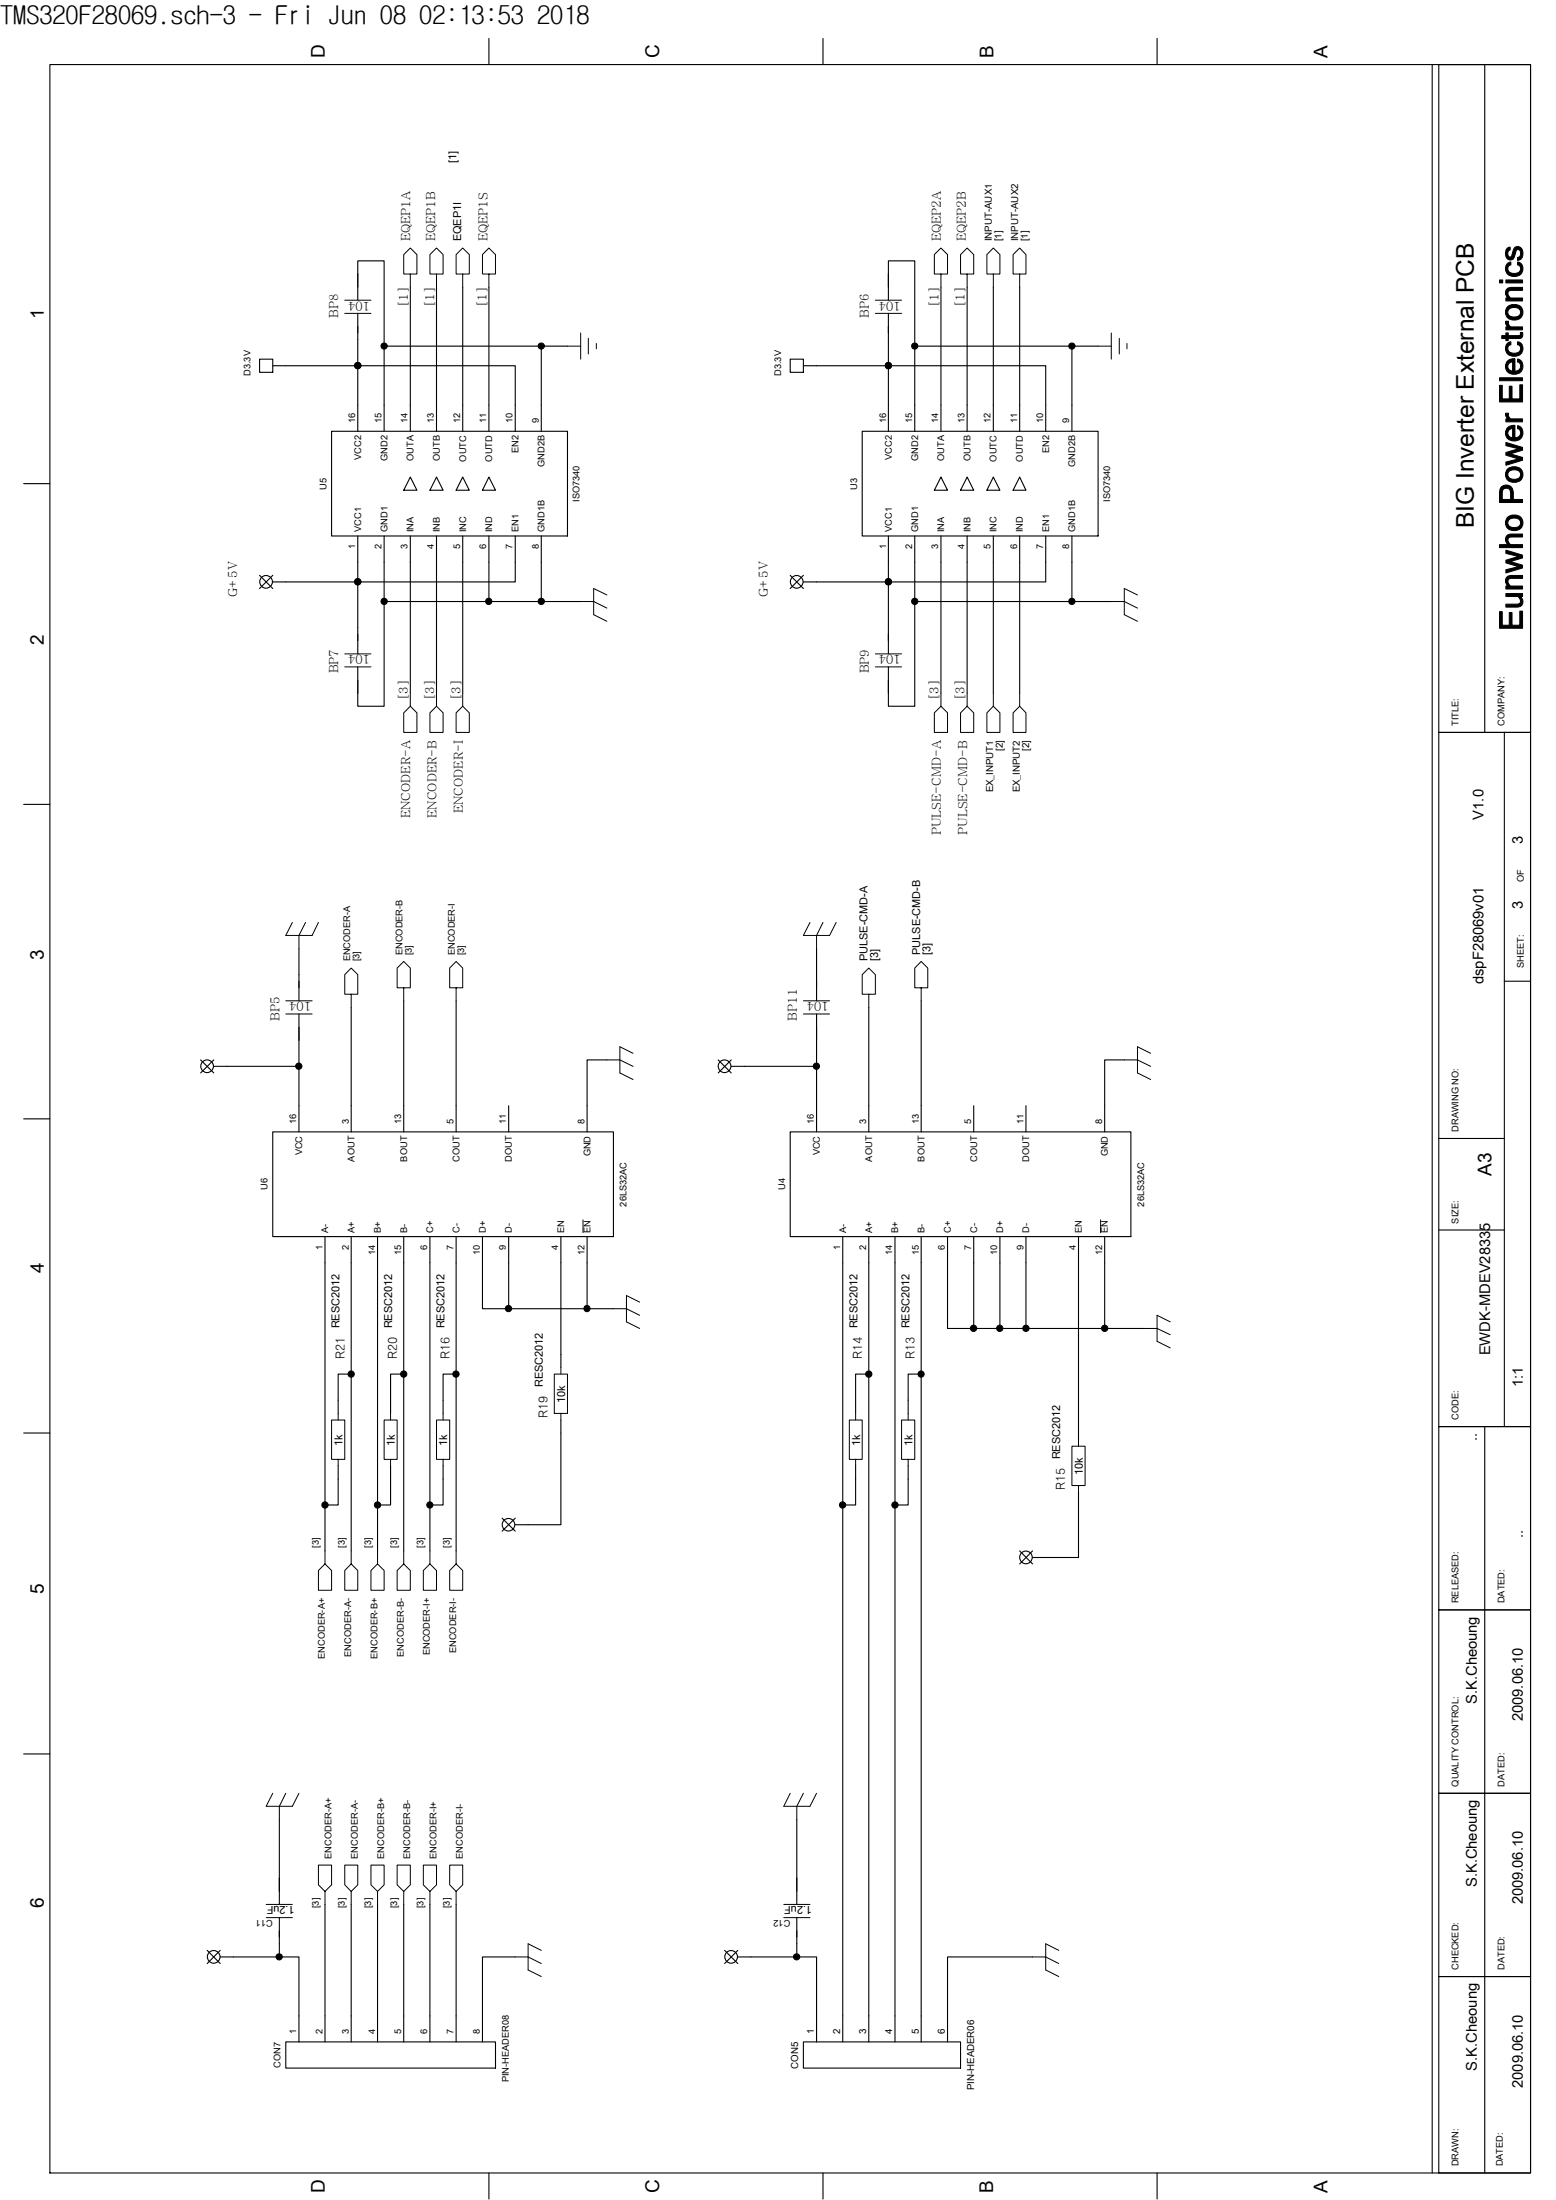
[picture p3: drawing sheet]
<svg xmlns="http://www.w3.org/2000/svg" width="210mm" height="297mm" viewBox="0 0 210 297" stroke-linecap="round" stroke-linejoin="round" font-family="sans-serif">
<g fill="none" stroke="#000" stroke-width=".15">
<path d="M6.7 8.7h199.8v284.7h-199.8zM66 5.2v3.5M111.1 5.2v3.5M156.1 5.2v3.5M193.3 8.7v284.7M194.2 8.7h12.3v90.2h-12.3zM200.4 8.7v90.2M55.4 38.8v19.4M58.9 38.8v19.4M62.4 38.8v19.4M66 38.8v19.4M127 38.8v19.4"/>
<path d="M130.5 38.8v19.4M134 38.8v19.4M137.6 38.8v19.4M35 48.5h1.8v1.8h-1.8zM36.8 49.4h32.7v8.8M44.7 58.2h31.9v14.2h-31.9zM48.3 40.5v-5.3h3.5v11.5M48.3 42.3v15.9M51.8 46.7h24.8M51.8 46.7v11.5M73 46.7v11.5M106.6 48.5h1.8v1.8h-1.8z"/>
<path d="M108.4 49.4h32.7v8.8M116.4 58.2h31.8v14.2h-31.8zM119.9 40.5v-5.3h3.5v11.5M119.9 42.3v15.9M123.4 46.7h24.8M123.4 46.7v11.5M144.7 46.7v11.5M3.2 65.3h3.5M35 77.7l1.8 1.8M36.8 78.6h11.5M36.8 77.7l-1.8 1.8M48.3 78.6h.1"/>
<path d="M48.3 72.4v15.9M51.8 72.4v8.8M55.4 64.4l.9 1.8h-1.8zM55.4 72.4v21.2M58.9 64.4l.9 1.8h-1.8zM58.9 72.4v21.2M62.4 64.4l.9 1.8h-1.7zM62.4 72.4v21.2M66 64.4l.9 1.8h-1.8zM66 72.4v8.8h-14.2M69.5 72.4v6.2h-21.2M73 72.4v8.8"/>
<path d="M106.6 77.7l1.8 1.8M108.4 77.7l-1.8 1.8M108.4 78.6h11.5M119.9 72.4v15.9M119.9 78.6h.1M123.4 72.4v8.8M127 72.4v21.2M127 64.4l.9 1.8h-1.8zM130.5 72.4v21.2M130.5 64.4l.9 1.8h-1.8zM134 72.4v21.2M134 64.4l.9 1.8h-1.7z"/>
<path d="M137.6 72.4v21.2M137.6 64.4l.9 1.8h-1.8zM141.1 72.4v6.2h-21.2M144.7 72.4v8.8M51.8 81.2v14.2h-3.5v-5.4M66 81.2h12.4M123.4 81.2v14.2h-3.5v-5.4M123.4 81.2h26.6M194.2 98.9h12.3v93.7h-12.3zM203 98.9v93.7M3.2 108.6h3.5M40.3 128.1v7"/>
<path d="M40.3 136.9v7.1M47.4 136v16.8M54.5 135.1v17.7M61.6 135.1v17.7M110.2 128.1v7M110.2 136.9v7.1M117.2 136v16.8M124.3 135.1v17.7M203 132.5h3.5M3.2 151.1h3.5M27.1 143.1l1.8 1.8M28.9 144h11.4v8.8"/>
<path d="M28.9 143.1l-1.8 1.8M36.8 152.8h46v14.2h-46zM68.6 149.3v3.5M81.9 143.1h-2.7v9.7M96.9 143.1l1.8 1.8M98.7 143.1l-1.8 1.8M98.7 144h11.5v8.8M106.6 152.8h46v14.2h-46zM131.4 149.3v3.5M138.5 149.3v3.5M151.7 143.1h-2.6v9.7M194.2 153.7h8.8"/>
<path d="M43.9 167v36.2M47.4 167v18.5h-1.8v5.3M50.9 167v36.2M54.5 167v18.5M58 167v36.2M61.6 167v18.5M65.1 167v9.7h3.5M68.6 167v9.7h10.6M75.7 167v17.6M79.2 176.7h3.6M79.2 167v9.7M113.7 167v36.2"/>
<path d="M117.2 167v108.7M120.8 167v108.7M124.3 167v108.7M127.9 167v12.4h3.5M131.4 167v12.4h3.5M134.9 167v12.4h3.6M138.5 167v12.4h10.6M145.5 167v27.4M149.1 167v12.4M149.1 179.4h5.3M194.2 166.1h8.8M3.2 193.5h3.5"/>
<path d="M45.6 197.9v5.3h-1.7v6.2M47.4 185.5v23.9M52.7 197.9v5.3h-1.8v6.2M52.7 190.8v-5.3h1.8v23.9M59.8 197.9v5.3h-1.8v6.2M59.8 190.8v-5.3h1.8v23.9M75.7 191.7v14.2h-6.2M115.5 197.9v5.3h-1.8v72.5M117.2 185.5h-1.7v5.3M122.6 197.9v5.3h-1.8M124.3 185.5h-1.7v5.3M194.2 192.6h12.3v24.8h-12.3z"/>
<path d="M200.4 192.6v100.8M67.8 205l1.7 1.7M69.5 205l-1.7 1.7M137.6 209.4l1.7 1.8M139.3 209.4l-1.7 1.8M145.5 201.5v8.8h-6.2M194.2 217.4h12.3v24.7h-12.3zM3.2 236.8h3.5M37.7 245.7v11.4M37.7 258.9v5.3M43.9 257.1v18.6M47.4 257.1v18.6"/>
<path d="M50.9 257.1v18.6M54.5 257.1v18.6M58 257.1v18.6M61.6 257.1v18.6M107.5 245.7v11.4M107.5 258.9v5.3M194.2 242.1h12.3v24.8h-12.3zM28 263.3l1.7 1.8M29.7 263.3l-1.7 1.8M37.7 264.2h-8M37.7 264.2h2.6v11.5M38.6 275.7h28.3v3.5h-28.3z"/>
<path d="M69.5 264.2h-4.4v11.5M97.8 263.3l1.8 1.8M99.6 263.3l-1.8 1.8M107.5 264.2h2.7v11.5M107.5 264.2h-7.9M108.4 275.7h21.2v3.5h-21.2zM139.3 264.2h-11.4v11.5M194.2 266.9h12.3v26.5h-12.3zM66 293.4v3.5M111.1 293.4v3.5M156.1 293.4v3.5"/>
<circle cx="35.9" cy="78.6" r=".86"/>
<circle cx="107.5" cy="78.6" r=".86"/>
<circle cx="28" cy="144" r=".86"/>
<circle cx="97.8" cy="144" r=".86"/>
<circle cx="68.6" cy="205.9" r=".85"/>
<circle cx="138.4" cy="210.3" r=".85"/>
<circle cx="28.8" cy="264.2" r=".86"/>
<circle cx="98.7" cy="264.2" r=".86"/>
</g>
<g fill="none" stroke="#000" stroke-width=".13">
<path d="M55.4 37h.9v-2.6l-.9-.9-.9 .9v2.6h.9v1.8M58.9 37h.9v-2.6l-.9-.9-.9 .9v2.6h.9v1.8M62.4 37h.9v-2.6l-.9-.9-.8 .9v2.6h.8v1.8M66 37h.9v-2.6l-.9-.9-.9 .9v2.6h.9v1.8M127 37h.9v-2.6l-.9-.9-.9 .9v2.6h.9v1.8M130.5 37h.9v-2.6l-.9-.9-.9 .9v2.6h.9v1.8M134 37h.9v-2.6l-.9-.9-.8 .9v2.6h.8v1.8M137.6 37h.9v-2.6l-.9-.9-.9 .9v2.6h.9v1.8M46.5 42.3h3.6M46.5 40.5h3.6M76.6 46.7h1.8M78.4 45v3.5"/>
<path d="M79.4 45.7v2.1M80.5 46.4v.7M118.1 42.3h3.6M118.1 40.5h3.6M148.2 46.7h1.8M150 45v3.5M151 45.7v2.1M152.1 46.4v.7M46.5 88.3h3.6M46.5 90h3.6M55.4 93.6v1.8l.9 .8v2.7h-1.8v-2.7l.9-.8M58.9 93.6v1.8l.9 .8v2.7h-1.8v-2.7l.9-.8"/>
<path d="M62.4 93.6v1.8l.9 .8v2.7h-1.7v-2.7l.8-.8M78.4 81.2h1.7l1.8 .9M81.9 80.3l-1.8-.8v3.5l1.8 .9M118.1 88.3h3.6M118.1 90h3.6M127 93.6v1.8l.9 .8v2.7h-1.8v-2.7l.9-.8M130.5 93.6v1.8l.9 .8v2.7h-1.8v-2.7l.9-.8M134 93.6v1.8l.9 .8v2.7h-1.7v-2.7l.8-.8M137.6 93.6v1.8l.9 .8v2.7h-1.8v-2.7l.9-.8M150 81.2h1.7l1.8 .9M153.5 80.3l-1.8-.8v3.5l1.8 .9M38.6 135.1h3.5"/>
<path d="M38.6 136.9h3.5M39.5 124.5l-.9 1.8h3.5l.9-1.8M41.2 124.5l-.9 1.8v1.8M47.4 134.2h.9v-2.6l-.9-.9-.9 .9v2.6h.9v1.8M54.5 133.4h.9v-2.7l-.9-.9-.9 .9v2.7h.9v1.7M61.6 133.4h.8v-2.7l-.8-.9-.9 .9v2.7h.9v1.7M108.4 135.1h3.6M108.4 136.9h3.6M109.3 124.5l-.9 1.8h3.6l.8-1.8M111.1 124.5l-.9 1.8v1.8M117.2 134.2h.9v-2.6l-.9-.9-.8 .9v2.6h.8v1.8M124.3 133.4h.9v-2.7l-.9-.9-.9 .9v2.7h.9v1.7"/>
<path d="M81.9 143.1h1.8l1.7 .9M85.4 142.2l-1.7-.9v3.6l1.7 .9M151.7 143.1h1.8l1.8 .9M155.3 142.2l-1.8-.9v3.6l1.8 .9M78.7 164.7v1.7M82.8 176.7h1.7l1.8 .9M86.3 175.8l-1.8-.9v3.6l1.8 .9M148.5 164.7v1.7M154.4 179.4h1.7l1.8 .8M157.9 178.5l-1.8-.9v3.5l1.8 .9M45.6 197h.9v-5.3h-1.8v5.3h.9v.9M45.6 190.8v.9"/>
<path d="M52.7 197h.9v-5.3h-1.8v5.3h.9v.9M52.7 190.8v.9M59.8 197h.9v-5.3h-1.8v5.3h.9v.9M59.8 190.8v.9M75.7 190.8h.9v-5.3h-1.8v5.3h.9v.9M75.7 184.6v.9M115.5 197h.9v-5.3h-1.8v5.3h.9v.9M115.5 190.8v.9M122.6 197h.8v-5.3h-1.7v5.3h.9v.9M122.6 190.8v.9M145.5 194.4v.9M43.9 209.4v1.8l.8 .8v2.7h-1.7v-2.7l.9-.8"/>
<path d="M47.4 209.4v1.8l.9 .8v2.7h-1.8v-2.7l.9-.8M50.9 209.4v1.8l.9 .8v2.7h-1.7v-2.7l.8-.8M54.5 209.4v1.8l.9 .8v2.7h-1.8v-2.7l.9-.8M58 209.4v1.8l.9 .8v2.7h-1.8v-2.7l.9-.8M61.6 209.4v1.8l.8 .8v2.7h-1.7v-2.7l.9-.8M145.5 200.6h.9v-5.3h-1.7v5.3h.8v.9M35.9 258.9h3.6M35.9 257.1h3.6M36.8 242.1l-.9 1.8h3.6l.8-1.8M38.6 242.1l-.9 1.8v1.8M43.9 255.4l-.9-.9v-2.7h1.7v2.7l-.8 .9v1.7M47.4 255.4l-.9-.9v-2.7h1.8v2.7l-.9 .9v1.7"/>
<path d="M50.9 255.4l-.8-.9v-2.7h1.7v2.7l-.9 .9v1.7M54.5 255.4l-.9-.9v-2.7h1.8v2.7l-.9 .9v1.7M58 255.4l-.9-.9v-2.7h1.8v2.7l-.9 .9v1.7M61.6 255.4l-.9-.9v-2.7h1.7v2.7l-.8 .9v1.7M105.8 258.9h3.5M105.8 257.1h3.5M106.6 242.1l-.8 1.8h3.5l.9-1.8M108.4 242.1l-.9 1.8v1.8M69.5 264.2h1.8l1.7 .9M73 263.3l-1.7-.9v3.6l1.7 .9M139.3 264.2h1.8l1.8 .9M142.9 263.3l-1.8-.9v3.6l1.8 .9"/>
</g>
<g fill="#000" stroke="#000" stroke-width=".13">
<circle cx="48.3" cy="49.4" r=".43"/>
<circle cx="51.8" cy="46.7" r=".42"/>
<circle cx="73" cy="46.7" r=".42"/>
<circle cx="119.9" cy="49.4" r=".43"/>
<circle cx="123.4" cy="46.7" r=".42"/>
<circle cx="144.7" cy="46.7" r=".42"/>
<circle cx="48.3" cy="78.5" r=".43"/>
<circle cx="119.9" cy="78.5" r=".43"/>
<circle cx="51.8" cy="81.2" r=".43"/>
<circle cx="66" cy="81.2" r=".43"/>
<circle cx="73" cy="81.2" r=".43"/>
<circle cx="123.4" cy="81.2" r=".43"/>
<circle cx="144.7" cy="81.2" r=".43"/>
<circle cx="40.3" cy="144" r=".43"/>
<circle cx="110.2" cy="144" r=".43"/>
<circle cx="68.6" cy="176.7" r=".43"/>
<circle cx="79.2" cy="176.7" r=".42"/>
<circle cx="131.4" cy="179.3" r=".43"/>
<circle cx="134.9" cy="179.3" r=".43"/>
<circle cx="138.4" cy="179.3" r=".43"/>
<circle cx="149.1" cy="179.3" r=".43"/>
<circle cx="47.4" cy="185.5" r=".43"/>
<circle cx="54.5" cy="185.5" r=".43"/>
<circle cx="61.5" cy="185.5" r=".43"/>
<circle cx="117.2" cy="185.5" r=".43"/>
<circle cx="124.3" cy="185.5" r=".42"/>
<circle cx="43.9" cy="203.2" r=".43"/>
<circle cx="50.9" cy="203.2" r=".43"/>
<circle cx="58" cy="203.2" r=".42"/>
<circle cx="113.7" cy="203.2" r=".43"/>
<circle cx="120.8" cy="203.2" r=".43"/>
<circle cx="37.7" cy="264.2" r=".42"/>
<circle cx="107.5" cy="264.2" r=".42"/>
</g>
<text font-size="4.3" x="205.5" y="85.2" transform="rotate(-90 205.5 85.2)">Eunwho Power Electronics</text>
<text font-size="3.5" x="0" y="3.2">TMS320F28069.sch-3 - Fri Jun 08 02:13:53 2018</text>
<text font-size="3.3" x="198.9" y="71.3" transform="rotate(-90 198.9 71.3)">BIG Inverter External PCB</text>
<g font-size="2.6">
<text x="43.9" y="7.8" transform="rotate(-90 43.9 7.8)">D</text>
<text x="89" y="7.8" transform="rotate(-90 89 7.8)">C</text>
<text x="134" y="7.8" transform="rotate(-90 134 7.8)">B</text>
<text x="179.1" y="7.8" transform="rotate(-90 179.1 7.8)">A</text>
<text x="5.9" y="43" transform="rotate(-90 5.9 43)">1</text>
<text x="5.9" y="87.1" transform="rotate(-90 5.9 87.1)">2</text>
<text x="5.9" y="129.7" transform="rotate(-90 5.9 129.7)">3</text>
<text x="201.3" y="158.8" transform="rotate(-90 201.3 158.8)">A3</text>
<text x="5.9" y="171.9" transform="rotate(-90 5.9 171.9)">4</text>
<text x="5.9" y="215.2" transform="rotate(-90 5.9 215.2)">5</text>
<text x="5.9" y="257.7" transform="rotate(-90 5.9 257.7)">6</text>
<text x="43.9" y="296.1" transform="rotate(-90 43.9 296.1)">D</text>
<text x="89" y="296.1" transform="rotate(-90 89 296.1)">C</text>
<text x="134" y="296.1" transform="rotate(-90 134 296.1)">B</text>
<text x="179.1" y="296.1" transform="rotate(-90 179.1 296.1)">A</text>
</g>
<g font-size="2">
<text x="200.2" y="110.7" transform="rotate(-90 200.2 110.7)">V1.0</text>
<text x="205.5" y="113.9" transform="rotate(-90 205.5 113.9)">3</text>
<text x="205.5" y="122.8" transform="rotate(-90 205.5 122.8)">3</text>
<text x="200.2" y="132.9" transform="rotate(-90 200.2 132.9)">dspF28069v01</text>
<text x="201.1" y="183" transform="rotate(-90 201.1 183)">EWDK-MDEV28335</text>
<text x="205.5" y="187.3" transform="rotate(-90 205.5 187.3)">1:1</text>
<text x="199.3" y="194.6" transform="rotate(-90 199.3 194.6)">..</text>
<text x="205.5" y="207.6" transform="rotate(-90 205.5 207.6)">..</text>
<text x="199.3" y="230.1" transform="rotate(-90 199.3 230.1)">S.K.Cheoung</text>
<text x="205.5" y="232.4" transform="rotate(-90 205.5 232.4)">2009.06.10</text>
<text x="199.3" y="254.8" transform="rotate(-90 199.3 254.8)">S.K.Cheoung</text>
<text x="205.5" y="257.1" transform="rotate(-90 205.5 257.1)">2009.06.10</text>
<text x="199.3" y="279.6" transform="rotate(-90 199.3 279.6)">S.K.Cheoung</text>
<text x="205.5" y="281.9" transform="rotate(-90 205.5 281.9)">2009.06.10</text>
</g>
<g font-size="1.7">
<text x="55.4" y="32.6" transform="rotate(-90 55.4 32.6)">EQEP1A</text>
<text x="58.7" y="32.6" transform="rotate(-90 58.7 32.6)">EQEP1B</text>
<text x="65.8" y="32.6" transform="rotate(-90 65.8 32.6)">EQEP1S</text>
<text x="127" y="32.6" transform="rotate(-90 127 32.6)">EQEP2A</text>
<text x="130.3" y="32.6" transform="rotate(-90 130.3 32.6)">EQEP2B</text>
<text x="50" y="40.7" transform="rotate(-180 50 40.7)">104</text>
<text x="55" y="41.4" transform="rotate(-90 55 41.4)">[1]</text>
<text x="58.6" y="41.4" transform="rotate(-90 58.6 41.4)">[1]</text>
<text x="65.7" y="41.4" transform="rotate(-90 65.7 41.4)">[1]</text>
<text x="121.6" y="40.7" transform="rotate(-180 121.6 40.7)">104</text>
<text x="126.6" y="41.4" transform="rotate(-90 126.6 41.4)">[1]</text>
<text x="130.2" y="41.4" transform="rotate(-90 130.2 41.4)">[1]</text>
<text x="45.6" y="42.9" transform="rotate(-90 45.6 42.9)">BP8</text>
<text x="117.2" y="42.9" transform="rotate(-90 117.2 42.9)">BP6</text>
<text x="32" y="80.7" transform="rotate(-90 32 80.7)">G+5V</text>
<text x="103.6" y="80.7" transform="rotate(-90 103.6 80.7)">G+5V</text>
<text x="50" y="88.4" transform="rotate(-180 50 88.4)">104</text>
<text x="121.6" y="88.4" transform="rotate(-180 121.6 88.4)">104</text>
<text x="45.6" y="90.9" transform="rotate(-90 45.6 90.9)">BP7</text>
<text x="55" y="94.5" transform="rotate(-90 55 94.5)">[3]</text>
<text x="58.6" y="94.5" transform="rotate(-90 58.6 94.5)">[3]</text>
<text x="62.1" y="94.5" transform="rotate(-90 62.1 94.5)">[3]</text>
<text x="117.2" y="90.9" transform="rotate(-90 117.2 90.9)">BP9</text>
<text x="126.6" y="94.5" transform="rotate(-90 126.6 94.5)">[3]</text>
<text x="130.2" y="94.5" transform="rotate(-90 130.2 94.5)">[3]</text>
<text x="55.4" y="110.5" transform="rotate(-90 55.4 110.5)">ENCODER-A</text>
<text x="58.9" y="110.5" transform="rotate(-90 58.9 110.5)">ENCODER-B</text>
<text x="62.4" y="109.8" transform="rotate(-90 62.4 109.8)">ENCODER-I</text>
<text x="127" y="112.8" transform="rotate(-90 127 112.8)">PULSE-CMD-A</text>
<text x="130.5" y="112.7" transform="rotate(-90 130.5 112.7)">PULSE-CMD-B</text>
<text x="37.7" y="137.8" transform="rotate(-90 37.7 137.8)">BP5</text>
<text x="42" y="135.3" transform="rotate(-180 42 135.3)">104</text>
<text x="107.5" y="137.8" transform="rotate(-90 107.5 137.8)">BP11</text>
<text x="111.9" y="135.3" transform="rotate(-180 111.9 135.3)">104</text>
<text x="46.5" y="183.5" transform="rotate(-90 46.5 183.5)">R21</text>
<text x="53.6" y="183.5" transform="rotate(-90 53.6 183.5)">R20</text>
<text x="60.7" y="183.5" transform="rotate(-90 60.7 183.5)">R16</text>
<text x="116.4" y="183.5" transform="rotate(-90 116.4 183.5)">R14</text>
<text x="123.4" y="183.5" transform="rotate(-90 123.4 183.5)">R13</text>
<text x="73.9" y="191.5" transform="rotate(-90 73.9 191.5)">R19</text>
<text x="143.8" y="201.2" transform="rotate(-90 143.8 201.2)">R15</text>
</g>
<g font-size="1.5">
<text x="61.6" y="22" transform="rotate(-90 61.6 22)">[1]</text>
<text x="62.3" y="32.6" transform="rotate(-90 62.3 32.6)">EQEP1I</text>
<text x="117.1" y="129.8" transform="rotate(-90 117.1 129.8)">PULSE-CMD-A</text>
<text x="118.5" y="129.8" transform="rotate(-90 118.5 129.8)">[3]</text>
<text x="124.2" y="129" transform="rotate(-90 124.2 129)">PULSE-CMD-B</text>
<text x="125.6" y="129" transform="rotate(-90 125.6 129)">[3]</text>
<text x="45.8" y="179.4" transform="rotate(-90 45.8 179.4)">RESC2012</text>
<text x="52.9" y="179.4" transform="rotate(-90 52.9 179.4)">RESC2012</text>
<text x="60" y="179.4" transform="rotate(-90 60 179.4)">RESC2012</text>
<text x="115.7" y="179.4" transform="rotate(-90 115.7 179.4)">RESC2012</text>
<text x="122.7" y="179.4" transform="rotate(-90 122.7 179.4)">RESC2012</text>
<text x="73.2" y="187.3" transform="rotate(-90 73.2 187.3)">RESC2012</text>
<text x="76.3" y="189.4" transform="rotate(-90 76.3 189.4)">10k</text>
<text x="46.2" y="195.2" transform="rotate(-90 46.2 195.2)">1k</text>
<text x="53.3" y="195.2" transform="rotate(-90 53.3 195.2)">1k</text>
<text x="60.3" y="195.2" transform="rotate(-90 60.3 195.2)">1k</text>
<text x="116.1" y="195.2" transform="rotate(-90 116.1 195.2)">1k</text>
<text x="123.1" y="195.2" transform="rotate(-90 123.1 195.2)">1k</text>
<text x="143.1" y="197" transform="rotate(-90 143.1 197)">RESC2012</text>
<text x="146.1" y="199.2" transform="rotate(-90 146.1 199.2)">10k</text>
<text x="39.8" y="257.3" transform="rotate(-180 39.8 257.3)">1.2uF</text>
<text x="109.6" y="257.3" transform="rotate(-180 109.6 257.3)">1.2uF</text>
</g>
<g font-size="1.3">
<text x="133.9" y="32.6" transform="rotate(-90 133.9 32.6)">INPUT-AUX1</text>
<text x="135.2" y="32.6" transform="rotate(-90 135.2 32.6)">[1]</text>
<text x="137.4" y="32.6" transform="rotate(-90 137.4 32.6)">INPUT-AUX2</text>
<text x="138.7" y="32.6" transform="rotate(-90 138.7 32.6)">[1]</text>
<text x="135.3" y="101.4" transform="rotate(-90 135.3 101.4)">[2]</text>
<text x="138.9" y="101.4" transform="rotate(-90 138.9 101.4)">[2]</text>
<text x="134" y="107" transform="rotate(-90 134 107)">EX_INPUT1</text>
<text x="137.6" y="107" transform="rotate(-90 137.6 107)">EX_INPUT2</text>
<text x="109.8" y="274.6" transform="rotate(-90 109.8 274.6)">1</text>
<text x="113.4" y="274.6" transform="rotate(-90 113.4 274.6)">2</text>
<text x="116.9" y="274.6" transform="rotate(-90 116.9 274.6)">3</text>
<text x="120.4" y="274.6" transform="rotate(-90 120.4 274.6)">4</text>
<text x="124" y="274.6" transform="rotate(-90 124 274.6)">5</text>
<text x="127.5" y="274.6" transform="rotate(-90 127.5 274.6)">6</text>
<text x="107.7" y="279.3" transform="rotate(-90 107.7 279.3)">CON5</text>
<text x="131.5" y="282.2" transform="rotate(-90 131.5 282.2)">PIN-HEADER06</text>
</g>
<g font-size="1.2">
<text x="33.8" y="50.8" transform="rotate(-90 33.8 50.8)">D3.3V</text>
<text x="105.4" y="50.8" transform="rotate(-90 105.4 50.8)">D3.3V</text>
<text x="47.9" y="57.2" transform="rotate(-90 47.9 57.2)">16</text>
<text x="51.5" y="57.2" transform="rotate(-90 51.5 57.2)">15</text>
<text x="55" y="57.2" transform="rotate(-90 55 57.2)">14</text>
<text x="58.5" y="57.2" transform="rotate(-90 58.5 57.2)">13</text>
<text x="62.1" y="57.2" transform="rotate(-90 62.1 57.2)">12</text>
<text x="65.6" y="57.2" transform="rotate(-90 65.6 57.2)">11</text>
<text x="69.2" y="57.2" transform="rotate(-90 69.2 57.2)">10</text>
<text x="72.7" y="57.2" transform="rotate(-90 72.7 57.2)">9</text>
<text x="119.6" y="57.2" transform="rotate(-90 119.6 57.2)">16</text>
<text x="123.1" y="57.2" transform="rotate(-90 123.1 57.2)">15</text>
<text x="126.6" y="57.2" transform="rotate(-90 126.6 57.2)">14</text>
<text x="130.2" y="57.2" transform="rotate(-90 130.2 57.2)">13</text>
<text x="133.7" y="57.2" transform="rotate(-90 133.7 57.2)">12</text>
<text x="137.2" y="57.2" transform="rotate(-90 137.2 57.2)">11</text>
<text x="140.8" y="57.2" transform="rotate(-90 140.8 57.2)">10</text>
<text x="144.3" y="57.2" transform="rotate(-90 144.3 57.2)">9</text>
<text x="48.7" y="62.1" transform="rotate(-90 48.7 62.1)">VCC2</text>
<text x="52.3" y="62.3" transform="rotate(-90 52.3 62.3)">GND2</text>
<text x="55.8" y="62.2" transform="rotate(-90 55.8 62.2)">OUTA</text>
<text x="59.4" y="62.2" transform="rotate(-90 59.4 62.2)">OUTB</text>
<text x="62.9" y="62.3" transform="rotate(-90 62.9 62.3)">OUTC</text>
<text x="66.4" y="62.3" transform="rotate(-90 66.4 62.3)">OUTD</text>
<text x="70" y="61.2" transform="rotate(-90 70 61.2)">EN2</text>
<text x="73.5" y="63.1" transform="rotate(-90 73.5 63.1)">GND2B</text>
<text x="120.3" y="62.1" transform="rotate(-90 120.3 62.1)">VCC2</text>
<text x="123.9" y="62.3" transform="rotate(-90 123.9 62.3)">GND2</text>
<text x="127.4" y="62.2" transform="rotate(-90 127.4 62.2)">OUTA</text>
<text x="131" y="62.2" transform="rotate(-90 131 62.2)">OUTB</text>
<text x="134.5" y="62.3" transform="rotate(-90 134.5 62.3)">OUTC</text>
<text x="138" y="62.3" transform="rotate(-90 138 62.3)">OUTD</text>
<text x="141.6" y="61.2" transform="rotate(-90 141.6 61.2)">EN2</text>
<text x="145.1" y="63.1" transform="rotate(-90 145.1 63.1)">GND2B</text>
<text x="44" y="66.1" transform="rotate(-90 44 66.1)">U5</text>
<text x="48.7" y="71.8" transform="rotate(-90 48.7 71.8)">VCC1</text>
<text x="52.3" y="71.8" transform="rotate(-90 52.3 71.8)">GND1</text>
<text x="55.8" y="71.8" transform="rotate(-90 55.8 71.8)">INA</text>
<text x="59.4" y="71.8" transform="rotate(-90 59.4 71.8)">INB</text>
<text x="62.9" y="71.8" transform="rotate(-90 62.9 71.8)">INC</text>
<text x="66.4" y="71.8" transform="rotate(-90 66.4 71.8)">IND</text>
<text x="70" y="71.8" transform="rotate(-90 70 71.8)">EN1</text>
<text x="73.5" y="71.8" transform="rotate(-90 73.5 71.8)">GND1B</text>
<text x="78.2" y="67.8" transform="rotate(-90 78.2 67.8)">ISO7340</text>
<text x="115.7" y="66.1" transform="rotate(-90 115.7 66.1)">U3</text>
<text x="120.3" y="71.8" transform="rotate(-90 120.3 71.8)">VCC1</text>
<text x="123.9" y="71.8" transform="rotate(-90 123.9 71.8)">GND1</text>
<text x="127.4" y="71.8" transform="rotate(-90 127.4 71.8)">INA</text>
<text x="131" y="71.8" transform="rotate(-90 131 71.8)">INB</text>
<text x="134.5" y="71.8" transform="rotate(-90 134.5 71.8)">INC</text>
<text x="138" y="71.8" transform="rotate(-90 138 71.8)">IND</text>
<text x="141.6" y="71.8" transform="rotate(-90 141.6 71.8)">EN1</text>
<text x="145.1" y="71.8" transform="rotate(-90 145.1 71.8)">GND1B</text>
<text x="149.8" y="67.8" transform="rotate(-90 149.8 67.8)">ISO7340</text>
<text x="47.9" y="74.1" transform="rotate(-90 47.9 74.1)">1</text>
<text x="51.5" y="74.1" transform="rotate(-90 51.5 74.1)">2</text>
<text x="55" y="74.1" transform="rotate(-90 55 74.1)">3</text>
<text x="58.5" y="74.1" transform="rotate(-90 58.5 74.1)">4</text>
<text x="62.1" y="74.1" transform="rotate(-90 62.1 74.1)">5</text>
<text x="65.6" y="74.1" transform="rotate(-90 65.6 74.1)">6</text>
<text x="69.2" y="74.1" transform="rotate(-90 69.2 74.1)">7</text>
<text x="72.7" y="74.1" transform="rotate(-90 72.7 74.1)">8</text>
<text x="119.6" y="74.1" transform="rotate(-90 119.6 74.1)">1</text>
<text x="123.1" y="74.1" transform="rotate(-90 123.1 74.1)">2</text>
<text x="126.6" y="74.1" transform="rotate(-90 126.6 74.1)">3</text>
<text x="130.2" y="74.1" transform="rotate(-90 130.2 74.1)">4</text>
<text x="133.7" y="74.1" transform="rotate(-90 133.7 74.1)">5</text>
<text x="137.2" y="74.1" transform="rotate(-90 137.2 74.1)">6</text>
<text x="140.8" y="74.1" transform="rotate(-90 140.8 74.1)">7</text>
<text x="144.3" y="74.1" transform="rotate(-90 144.3 74.1)">8</text>
<text x="196.8" y="98" transform="rotate(-90 196.8 98)">TITLE:</text>
<text x="203" y="98" transform="rotate(-90 203 98)">COMPANY:</text>
<text x="205.7" y="119.1" transform="rotate(-90 205.7 119.1)">OF</text>
<text x="47.2" y="129.8" transform="rotate(-90 47.2 129.8)">ENCODER-A</text>
<text x="48.5" y="129.8" transform="rotate(-90 48.5 129.8)">[3]</text>
<text x="54.3" y="129" transform="rotate(-90 54.3 129)">ENCODER-B</text>
<text x="55.6" y="129" transform="rotate(-90 55.6 129)">[3]</text>
<text x="61.4" y="129" transform="rotate(-90 61.4 129)">ENCODER-I</text>
<text x="62.6" y="129" transform="rotate(-90 62.6 129)">[3]</text>
<text x="205.7" y="130.7" transform="rotate(-90 205.7 130.7)">SHEET:</text>
<text x="40" y="151.8" transform="rotate(-90 40 151.8)">16</text>
<text x="40.8" y="156" transform="rotate(-90 40.8 156)">VCC</text>
<text x="47.1" y="151.8" transform="rotate(-90 47.1 151.8)">3</text>
<text x="54.1" y="151.8" transform="rotate(-90 54.1 151.8)">13</text>
<text x="61.2" y="151.8" transform="rotate(-90 61.2 151.8)">5</text>
<text x="68.3" y="151.8" transform="rotate(-90 68.3 151.8)">11</text>
<text x="78.9" y="151.8" transform="rotate(-90 78.9 151.8)">8</text>
<text x="109.8" y="151.8" transform="rotate(-90 109.8 151.8)">16</text>
<text x="110.6" y="156" transform="rotate(-90 110.6 156)">VCC</text>
<text x="116.9" y="151.8" transform="rotate(-90 116.9 151.8)">3</text>
<text x="124" y="151.8" transform="rotate(-90 124 151.8)">13</text>
<text x="131" y="151.8" transform="rotate(-90 131 151.8)">5</text>
<text x="138.1" y="151.8" transform="rotate(-90 138.1 151.8)">11</text>
<text x="148.7" y="151.8" transform="rotate(-90 148.7 151.8)">8</text>
<text x="196.8" y="152.8" transform="rotate(-90 196.8 152.8)">DRAWING NO:</text>
<text x="36.1" y="160.7" transform="rotate(-90 36.1 160.7)">U6</text>
<text x="47.8" y="156.8" transform="rotate(-90 47.8 156.8)">AOUT</text>
<text x="54.9" y="156.8" transform="rotate(-90 54.9 156.8)">BOUT</text>
<text x="62" y="156.9" transform="rotate(-90 62 156.9)">COUT</text>
<text x="69.1" y="156.9" transform="rotate(-90 69.1 156.9)">DOUT</text>
<text x="79.7" y="156.1" transform="rotate(-90 79.7 156.1)">GND</text>
<text x="105.9" y="160.7" transform="rotate(-90 105.9 160.7)">U4</text>
<text x="117.7" y="156.8" transform="rotate(-90 117.7 156.8)">AOUT</text>
<text x="124.8" y="156.8" transform="rotate(-90 124.8 156.8)">BOUT</text>
<text x="131.8" y="156.9" transform="rotate(-90 131.8 156.9)">COUT</text>
<text x="138.9" y="156.9" transform="rotate(-90 138.9 156.9)">DOUT</text>
<text x="149.5" y="156.1" transform="rotate(-90 149.5 156.1)">GND</text>
<text x="44.3" y="166.4" transform="rotate(-90 44.3 166.4)">A-</text>
<text x="47.8" y="166.4" transform="rotate(-90 47.8 166.4)">A+</text>
<text x="51.4" y="166.4" transform="rotate(-90 51.4 166.4)">B+</text>
<text x="54.9" y="166.4" transform="rotate(-90 54.9 166.4)">B-</text>
<text x="58.5" y="166.4" transform="rotate(-90 58.5 166.4)">C+</text>
<text x="62" y="166.4" transform="rotate(-90 62 166.4)">C-</text>
<text x="65.6" y="166.4" transform="rotate(-90 65.6 166.4)">D+</text>
<text x="69.1" y="166.4" transform="rotate(-90 69.1 166.4)">D-</text>
<text x="76.1" y="166.4" transform="rotate(-90 76.1 166.4)">EN</text>
<text x="79.7" y="166.4" transform="rotate(-90 79.7 166.4)">EN</text>
<text x="84.6" y="162.9" transform="rotate(-90 84.6 162.9)">26LS32AC</text>
<text x="114.2" y="166.4" transform="rotate(-90 114.2 166.4)">A-</text>
<text x="117.7" y="166.4" transform="rotate(-90 117.7 166.4)">A+</text>
<text x="121.2" y="166.4" transform="rotate(-90 121.2 166.4)">B+</text>
<text x="124.8" y="166.4" transform="rotate(-90 124.8 166.4)">B-</text>
<text x="128.3" y="166.4" transform="rotate(-90 128.3 166.4)">C+</text>
<text x="131.8" y="166.4" transform="rotate(-90 131.8 166.4)">C-</text>
<text x="135.4" y="166.4" transform="rotate(-90 135.4 166.4)">D+</text>
<text x="138.9" y="166.4" transform="rotate(-90 138.9 166.4)">D-</text>
<text x="146" y="166.4" transform="rotate(-90 146 166.4)">EN</text>
<text x="149.5" y="166.4" transform="rotate(-90 149.5 166.4)">EN</text>
<text x="154.4" y="162.9" transform="rotate(-90 154.4 162.9)">26LS32AC</text>
<text x="196.8" y="165.2" transform="rotate(-90 196.8 165.2)">SIZE:</text>
<text x="43.5" y="168.7" transform="rotate(-90 43.5 168.7)">1</text>
<text x="47.1" y="168.7" transform="rotate(-90 47.1 168.7)">2</text>
<text x="50.6" y="169.4" transform="rotate(-90 50.6 169.4)">14</text>
<text x="54.1" y="169.4" transform="rotate(-90 54.1 169.4)">15</text>
<text x="57.7" y="168.7" transform="rotate(-90 57.7 168.7)">6</text>
<text x="61.2" y="168.7" transform="rotate(-90 61.2 168.7)">7</text>
<text x="64.7" y="169.4" transform="rotate(-90 64.7 169.4)">10</text>
<text x="68.3" y="168.7" transform="rotate(-90 68.3 168.7)">9</text>
<text x="75.3" y="168.7" transform="rotate(-90 75.3 168.7)">4</text>
<text x="78.9" y="169.4" transform="rotate(-90 78.9 169.4)">12</text>
<text x="113.4" y="168.7" transform="rotate(-90 113.4 168.7)">1</text>
<text x="116.9" y="168.7" transform="rotate(-90 116.9 168.7)">2</text>
<text x="120.4" y="169.4" transform="rotate(-90 120.4 169.4)">14</text>
<text x="124" y="169.4" transform="rotate(-90 124 169.4)">15</text>
<text x="127.5" y="168.7" transform="rotate(-90 127.5 168.7)">6</text>
<text x="131" y="168.7" transform="rotate(-90 131 168.7)">7</text>
<text x="134.6" y="169.4" transform="rotate(-90 134.6 169.4)">10</text>
<text x="138.1" y="168.7" transform="rotate(-90 138.1 168.7)">9</text>
<text x="145.2" y="168.7" transform="rotate(-90 145.2 168.7)">4</text>
<text x="148.7" y="169.4" transform="rotate(-90 148.7 169.4)">12</text>
<text x="196.8" y="191.7" transform="rotate(-90 196.8 191.7)">CODE:</text>
<text x="43" y="209" transform="rotate(-90 43 209)">[3]</text>
<text x="46.5" y="209" transform="rotate(-90 46.5 209)">[3]</text>
<text x="50.1" y="209" transform="rotate(-90 50.1 209)">[3]</text>
<text x="53.6" y="209" transform="rotate(-90 53.6 209)">[3]</text>
<text x="57.2" y="209" transform="rotate(-90 57.2 209)">[3]</text>
<text x="60.7" y="209" transform="rotate(-90 60.7 209)">[3]</text>
<text x="196.8" y="216.5" transform="rotate(-90 196.8 216.5)">RELEASED:</text>
<text x="203" y="216.5" transform="rotate(-90 203 216.5)">DATED:</text>
<text x="43.9" y="224" transform="rotate(-90 43.9 224)">ENCODER-A+</text>
<text x="47.4" y="223.7" transform="rotate(-90 47.4 223.7)">ENCODER-A-</text>
<text x="50.9" y="224" transform="rotate(-90 50.9 224)">ENCODER-B+</text>
<text x="54.5" y="223.7" transform="rotate(-90 54.5 223.7)">ENCODER-B-</text>
<text x="58" y="223.5" transform="rotate(-90 58 223.5)">ENCODER-I+</text>
<text x="61.6" y="223.2" transform="rotate(-90 61.6 223.2)">ENCODER-I-</text>
<text x="196.8" y="241.2" transform="rotate(-90 196.8 241.2)">QUALITY CONTROL:</text>
<text x="203" y="241.2" transform="rotate(-90 203 241.2)">DATED:</text>
<text x="44.7" y="251" transform="rotate(-90 44.7 251)">ENCODER-A+</text>
<text x="48.3" y="251" transform="rotate(-90 48.3 251)">ENCODER-A-</text>
<text x="51.8" y="251" transform="rotate(-90 51.8 251)">ENCODER-B+</text>
<text x="55.4" y="251" transform="rotate(-90 55.4 251)">ENCODER-B-</text>
<text x="58.9" y="251" transform="rotate(-90 58.9 251)">ENCODER-I+</text>
<text x="62.4" y="251" transform="rotate(-90 62.4 251)">ENCODER-I-</text>
<text x="43" y="257.6" transform="rotate(-90 43 257.6)">[3]</text>
<text x="46.5" y="257.6" transform="rotate(-90 46.5 257.6)">[3]</text>
<text x="50.1" y="257.6" transform="rotate(-90 50.1 257.6)">[3]</text>
<text x="53.6" y="257.6" transform="rotate(-90 53.6 257.6)">[3]</text>
<text x="57.2" y="257.6" transform="rotate(-90 57.2 257.6)">[3]</text>
<text x="60.7" y="257.6" transform="rotate(-90 60.7 257.6)">[3]</text>
<text x="36.8" y="259.3" transform="rotate(-180 36.8 259.3)">C11</text>
<text x="106.7" y="259.3" transform="rotate(-180 106.7 259.3)">C12</text>
<text x="196.8" y="266" transform="rotate(-90 196.8 266)">CHECKED:</text>
<text x="203" y="266" transform="rotate(-90 203 266)">DATED:</text>
<text x="40" y="274.6" transform="rotate(-90 40 274.6)">1</text>
<text x="43.5" y="274.6" transform="rotate(-90 43.5 274.6)">2</text>
<text x="47.1" y="274.6" transform="rotate(-90 47.1 274.6)">3</text>
<text x="50.6" y="274.6" transform="rotate(-90 50.6 274.6)">4</text>
<text x="54.1" y="274.6" transform="rotate(-90 54.1 274.6)">5</text>
<text x="57.7" y="274.6" transform="rotate(-90 57.7 274.6)">6</text>
<text x="61.2" y="274.6" transform="rotate(-90 61.2 274.6)">7</text>
<text x="64.7" y="274.6" transform="rotate(-90 64.7 274.6)">8</text>
<text x="37.9" y="279.2" transform="rotate(-90 37.9 279.2)">CON7</text>
<text x="68.7" y="281.1" transform="rotate(-90 68.7 281.1)">PIN-HEADER08</text>
<text x="196.8" y="292.5" transform="rotate(-90 196.8 292.5)">DRAWN:</text>
<text x="202.8" y="292.5" transform="rotate(-90 202.8 292.5)">DATED:</text>
</g>
</svg>
